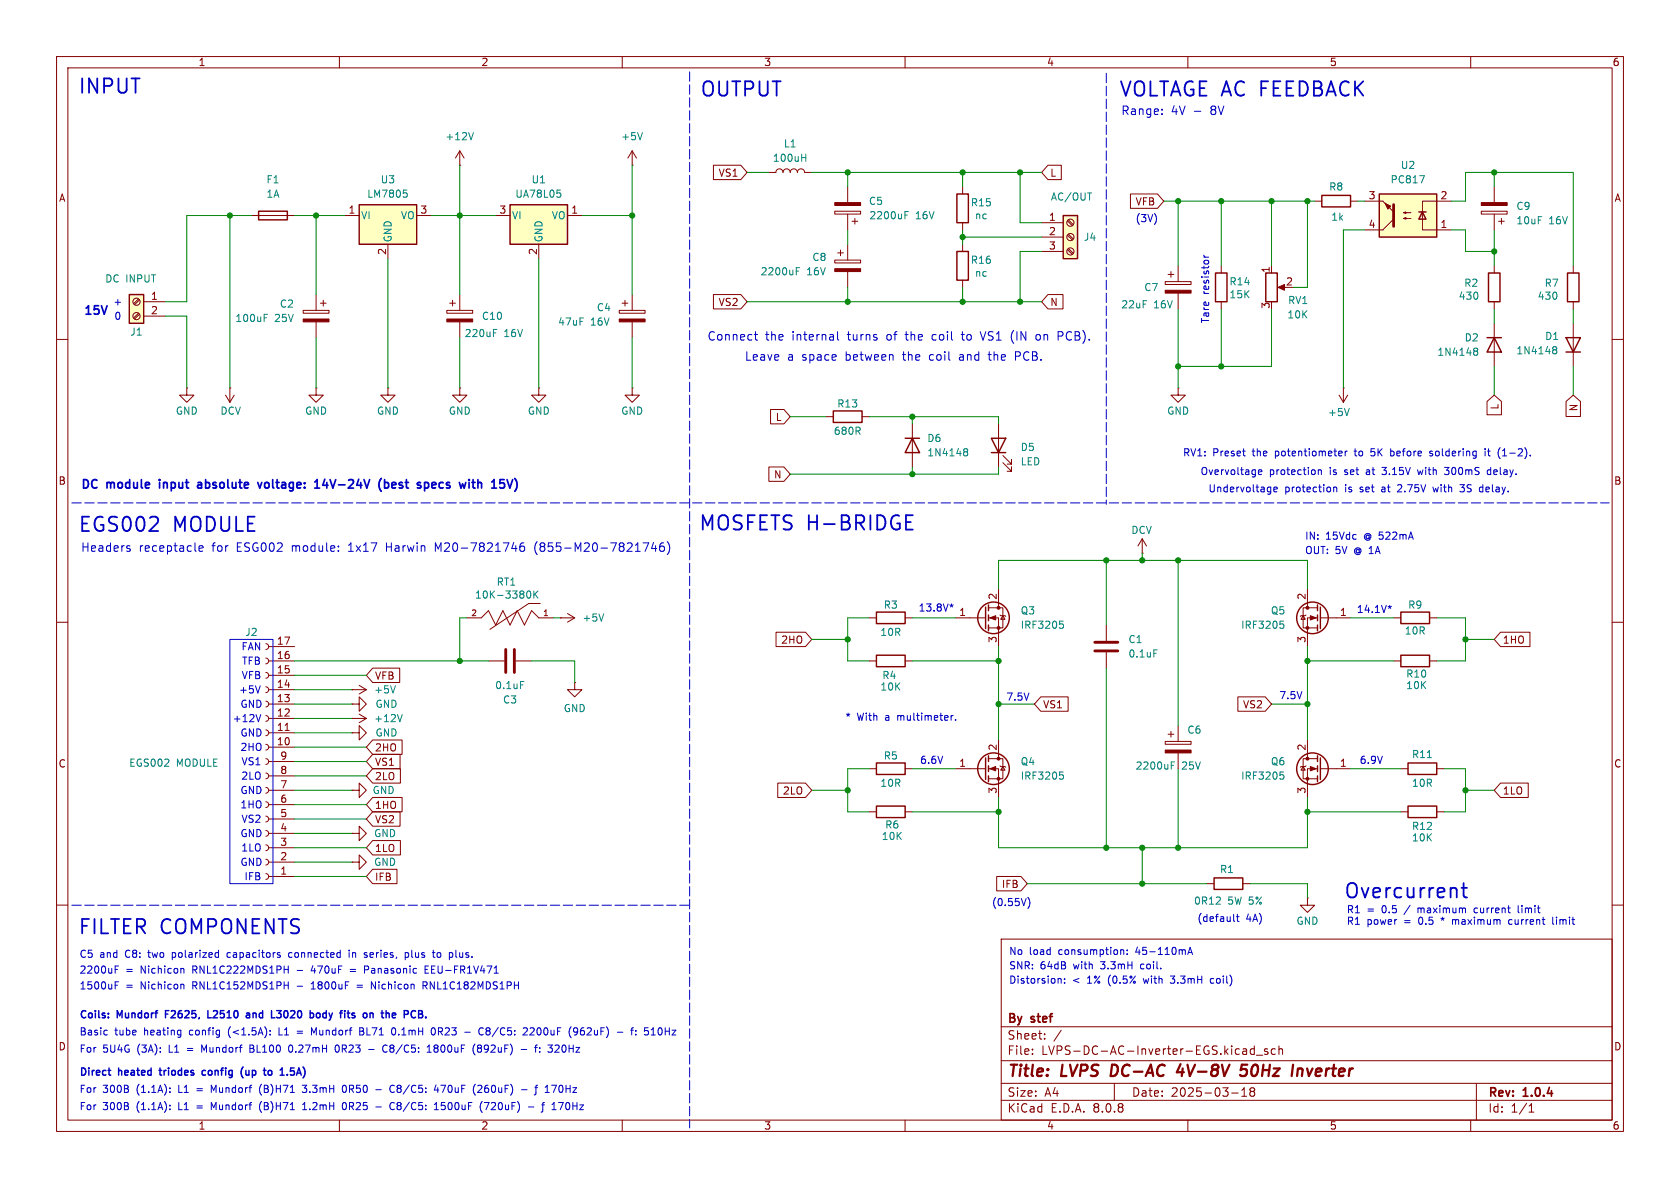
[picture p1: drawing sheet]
<svg xmlns="http://www.w3.org/2000/svg" width="297mm" height="210mm" viewBox="0 0 297 210" stroke-linecap="round" stroke-linejoin="round" font-family="sans-serif">
<g fill="none" stroke="#840000" stroke-width=".18">
<path d="M10 10h277v190h-277zM12 12h273v186h-273zM60 10v2M110 10v2M160 10v2M210 10v2M260 10v2M111.8 29.2h.1M111.8 26.7v2.5M111.8 26.7l-.8 1.2M111.8 26.7l.7 1.2M135.9 30.5h1.3a.64 .64 0 0 1 .6-.7 .64 .64 0 0 1 .6 .7 .64 .64 0 0 1 .7-.7 .64 .64 0 0 1 .6 .7 .64 .64 0 0 1 .6-.7 .64 .64 0 0 1 .7 .7 .64 .64 0 0 1 .6-.7 .64 .64 0 0 1 .6 .7h1.3"/>
<path d="M170.2 33v1.3M170.2 39.4v1.2M109.5 54.9h4.5v.5h-4.5zM110 53.6h1M110.5 53.1v1M111.8 52.1v2.8M111.8 56.9v2.8M10 60h2M285 60h2M10 110h2M285 110h2M10 160h2"/>
<path d="M177 166h108v32h-108zM285 160h2M60 198v2M110 198v2M160 198v2M177 194.5h108M177 191.5h108M177 187.5h108M177 181.5h108M182.5 186.3v.1M182.5 185.5v.1M184.7 183.6v.1"/>
<path d="M184.7 182.8v.1M187.6 182.1l-1.3 2M197 191.5v3M210 198v2M217.7 193.2h1.2M219.5 193.8h.9M219.5 192.7l.5-.4v1.5M219.9 185.4h.3l.2 .2v.8M220.4 186.3l-.5 .1M220.4 185.8h-.5M221.2 192.9l-.2 .3v.5l.2 .1 .5-.1 .1-.2-.1-.4-.2-.2M221.2 192.9l-.2-.2 .2-.4 .5 .1 .1 .2-.3 .3"/>
<path d="M221.2 192.9h.3M221.7 185.5l-.4-.1-.3 .3v.4l.2 .2h.5M221.7 184.9v1.5M222.1 186.5h1.1M224.1 185.5l-.4-.1-.2 .2 .1 .2 .5 .2v.3h-.6M225.5 185.5l-.5-.1-.3 .3v.4l.2 .2h.6M226.1 185.5l.2-.1 .4 .1v.9M226.1 184.9v1.5M260 198v2M261 191.5v6.5M270.3 196.6h.9M270.3 195.5l.4-.4v1.5"/>
</g>
<path d="M196.6 188.2l-.3 2h.5M208.7 188.1l-.6 1.4h1.2M209.1 188.9l-.2 1.3M220.5 188.2h-.9l-.3 1 .3-.2 .7 .1 .2 .3-.2 .6-.3 .2h-.5l-.3-.2M229.4 189.1a.49 .49 0 0 1 .9 .1l-.1 1M229.5 188.9l-.2 1.3" fill="none" stroke="#840000" stroke-width=".4"/>
<path d="M169.2 34.3h2v5.1h-2z" fill="none" stroke="#840000" stroke-width=".25"/>
<path d="M109.5 56.4h4.5v.5h-4.5z" fill="#840000" stroke="#840000" stroke-width=".18"/>
<path d="M113.6 23.4l-.4 1.3M141.7 27.9h.8M142.5 27.2v1.3" fill="none" stroke="#008484" stroke-width=".18"/>
<path d="M90.2 36.2h10.1v7h-10.1z" fill="#ffffc2"/>
<path d="M90.2 36.2h10.1v7h-10.1z" fill="none" stroke="#840000" stroke-width=".25"/>
<path d="M81.3 29.2h.1M81.3 26.7l-.8 1.2M81.3 26.7v2.5M81.3 26.7l.7 1.2M87.6 38.1h2.6M100.3 38.1h2.6M95.2 43.2v2.5" fill="none" stroke="#840000" stroke-width=".18"/>
<path d="M83.7 23.4l-.4 1.3M98.5 33.6h.6M98.9 34.1l.3 .2v.3l-.3 .3" fill="none" stroke="#008484" stroke-width=".18"/>
<path d="M63.5 36.2h10.2v7h-10.2z" fill="#ffffc2"/>
<path d="M45.7 37.3h5.1v1.6h-5.1zM63.5 36.2h10.2v7h-10.2z" fill="none" stroke="#840000" stroke-width=".25"/>
<g fill="none" stroke="#840000" stroke-width=".18">
<path d="M44.4 38.1h7.7M61 38.1h2.5M73.7 38.1h2.5M68.6 43.2v2.5M79 54.9h4.6v.5h-4.6zM79.5 53.6h1M80 53.1v1M81.3 52.1v2.8M81.3 56.9v2.8M68.6 68.6v1.3h1.2l-1.2 1.2-1.3-1.2h1.3M68.6 68.6h.1M81.3 68.6v1.3h1.2l-1.2 1.2-1.3-1.2h1.3"/>
<path d="M81.3 68.6h.1M47 113.8l.3 .1 .2 .4-.2 .4-.3 .1M47 116.3l.3 .2 .2 .3-.2 .4-.3 .1M47 118.9l.3 .1 .2 .4-.2 .3-.3 .2M47.5 114.3h4.6M47.5 116.8h4.6M47.5 119.4h4.6M82.5 109.2h2.6l1.3-1.2 1.2 2.5 1.3-2.5 1.3 2.5 1.2-2.5 1.3 2.5 1.3-2.5 1.2 1.2h2.6M86.4 116.8h2.8M91.2 116.8h2.8M95.5 106.7h-2l-6.9 4.6M99.1 109.2h.1"/>
<path d="M99.1 109.2h2.5M100.3 108.5l1.3 .7M101.6 109.2l-1.3 .8M195.6 110.5v2.8M195.6 115.3v2.8M47 121.4l.3 .2 .2 .3-.2 .4-.3 .1M47 124l.3 .1 .2 .4-.2 .3-.3 .2M47 126.5l.3 .1 .2 .4-.2 .4-.3 .1M47 129l.3 .2 .2 .3-.2 .4-.3 .1M47 131.6l.3 .1 .2 .4-.2 .3-.3 .2M47 134.1l.3 .2 .2 .3-.2 .4-.3 .1M47 136.7l.3 .1 .2 .4-.2 .3-.3 .2"/>
<path d="M47 139.2l.3 .1 .2 .4-.2 .4-.3 .1M47.5 121.9h4.6M47.5 127h4.6M47.5 124.5h4.6M47.5 129.5h4.6M47.5 132.1h4.6M47.5 134.6h4.6M47.5 137.2h4.6M47.5 139.7h4.6M50.4 129.1h.7M62.2 124.5h1.3v-1.3l1.3 1.3-1.3 1.2v-1.2M62.2 124.5h.1"/>
<path d="M62.2 121.9h.1M62.2 127h.1M62.2 129.5h1.3v-1.2l1.3 1.2-1.3 1.3v-1.3M62.2 129.5h.1M62.2 139.7h1.3v-1.3l1.3 1.3-1.3 1.3v-1.3M62.2 139.7h.1M62.2 121.9h2.6M62.2 127h2.6M63.5 121.2l1.3 .7M63.5 126.2l1.3 .8M64.8 121.9l-1.3 .8M64.8 127l-1.3 .8"/>
<path d="M101.6 120.7v1.2h1.3l-1.3 1.3-1.3-1.3h1.3M101.6 120.7h.1M206 131.1h4.6v.5h-4.6zM206.5 129.8h1M207 129.3v1M208.3 128.3v2.8M208.3 133.1v2.8M47 141.7l.3 .2 .2 .3-.2 .4-.3 .1M47 144.3l.3 .1 .2 .4-.2 .3-.3 .2M47 146.8l.3 .2 .2 .3-.2 .4-.3 .1M47 149.4l.3 .1 .2 .4-.2 .3-.3 .2M47 151.9l.3 .1 .2 .4-.2 .4-.3 .1"/>
<path d="M47 154.4l.3 .2 .2 .3-.2 .4-.3 .1M47.5 142.2h4.6M47.5 144.8h4.6M47.5 147.3h4.6M47.5 149.9h4.6M47.5 152.4h4.6M47.5 154.9h4.6M62.2 147.3h1.3v-1.2l1.3 1.2-1.3 1.3v-1.3M62.2 147.3h.1M62.2 152.4h1.3v-1.3l1.3 1.3-1.3 1.3v-1.3M62.2 152.4h.1"/>
</g>
<g fill="none" stroke="#008484" stroke-width=".18">
<path d="M71.3 33.6h.6M71.8 34.1l.2 .2v.3l-.2 .3M87.2 58.8h.5M87.2 58.2h.6M93.3 104.5h.1a.68 .68 0 0 1 .5 .6 .68 .68 0 0 1-.5 .6h-.1M94.4 104.5v1.2M94.6 105l.5 .7M95.1 104.5l-.7 .7M106.7 108.5l-.4 1.3M204 114.9h.6M69.9 121.2l-.4 1.3M71.1 126.3l-.4 1.3"/>
<path d="M92 120.5h.6M207.1 135.3h.4M207.1 134.7h.6"/>
</g>
<g fill="#840000" stroke="#840000" stroke-width=".18">
<path d="M79 56.4h4.6v.5h-4.6z"/>
<path d="M206 132.6h4.6v.5h-4.6z"/>
</g>
<path d="M89.4 114.8v4.1M90.9 114.8v4.1M193.5 113.5h4.1M193.5 115.1h4.1" fill="none" stroke="#840000" stroke-width=".51"/>
<path d="M22.9 52.1h2.5v5.1h-2.5z" fill="#ffffc2"/>
<path d="M22.9 52.1h2.5v5.1h-2.5zM262.9 59.7h2.5M264.2 59.7l1.2 2.5h-2.5zM276.9 59.7h2.5l-1.3 2.5zM276.9 62.2h2.5M214.6 155.2h5.1v2h-5.1z" fill="none" stroke="#840000" stroke-width=".25"/>
<g fill="none" stroke="#840000" stroke-width=".18">
<path d="M24.5 55.4l-.9 .8M24.5 52.8l-.9 .9M24.7 55.5l-.9 .9M24.7 53l-.9 .8M25.4 53.3h3.8M25.4 55.9h3.8M53.6 54.9h4.6v.5h-4.6zM55.9 52.1v2.8M55.9 56.9v2.8M56.6 53.6h1.1M57.1 53.1v1M206 49.8h4.6v.5h-4.6z"/>
<path d="M206.5 48.5h1M207 48v1M208.3 47v2.8M208.3 51.8v2.8M264.2 57.2v7.6M278.1 57.2v7.6M33 68.6v1.3h1.3l-1.3 1.2-1.3-1.2h1.3M33 68.6h.1M39.9 69.9l.7 1.2M40.6 68.6h.1M40.6 68.6v2.5M41.4 69.9l-.8 1.2"/>
<path d="M55.9 68.6v1.3h1.2l-1.2 1.2-1.3-1.2h1.3M55.9 68.6h.1M208.3 68.6v1.3h1.2l-1.2 1.2-1.3-1.2h1.3M208.3 68.6h.1M213.4 156.2h1.2M219.7 156.2h1.3"/>
<circle cx="24.1" cy="55.9" r=".63"/>
<circle cx="24.1" cy="53.3" r=".63"/>
</g>
<g fill="#840000" stroke="#840000" stroke-width=".18">
<path d="M53.6 56.4h4.6v.5h-4.6z"/>
<path d="M206 51.3h4.6v.5h-4.6z"/>
</g>
<path d="M46.7 56.2h.4M46.7 55.6h.6M260.6 62l.2 .1M260.6 61.6l.4-.1 .2 .2v.1l-.2 .3M260.8 62.1h.2M260.8 62.1h-.2M261 62.1l.2 .2v.4l-.2 .1-.4-.1M274.6 61.8h.1M274.6 61.3h.4l.2 .1v.2l-.2 .2M274.7 61.8h.3M274.7 61.8l-.1 .1M275 61.8l.2 .3v.3l-.2 .2-.4-.1" fill="none" stroke="#008484" stroke-width=".18"/>
<path d="M243.8 34.3h10.2v7.6h-10.2z" fill="#ffffc2"/>
<path d="M243.8 34.3h10.2v7.6h-10.2zM250.8 37.5h1.3M251.5 37.5l.6 1.2h-1.3zM263.1 48.3h2.1v5h-2.1zM277.1 48.3h2v5h-2z" fill="none" stroke="#840000" stroke-width=".25"/>
<g fill="none" stroke="#840000" stroke-width=".18">
<path d="M241.3 35.6h3.2M246.4 38.7l-1.9 1.9h-3.2M248.2 37.6l.3 .1v-.2l-.3 .1h1.2M248.2 38.6l.3 .1v-.2l-.3 .1h1.2M256.5 35.6h-5v5h5M261.9 37.3h4.5v.5h-4.5zM264.2 33v2.8M264.2 37.8v2.8M264.9 39.1h1M265.4 38.6v1M264.2 47v1.3M264.2 53.3v1.3"/>
<path d="M278.1 47v1.3M278.1 53.3v1.3"/>
</g>
<g fill="#840000" stroke="#840000" stroke-width=".18">
<path d="M244.5 35.6l1.9 1.9z"/>
<path d="M244.9 35.9l1 .5-.5 .6z"/>
<path d="M261.9 35.8h4.5v.5h-4.5z"/>
</g>
<path d="M246.4 36.2v3.8" fill="none" stroke="#840000" stroke-width=".51"/>
<path d="M251 31.1h.8l-.5 1.2" fill="none" stroke="#008484" stroke-width=".18"/>
<path d="M188 38.1h2.5v7.6h-2.5z" fill="#ffffc2"/>
<g fill="none" stroke="#840000" stroke-width=".25">
<path d="M188 38.1h2.5v7.6h-2.5zM233.7 34.5h5.1v2.1h-5.1zM169.2 44.5h2v5h-2zM214.9 48.3h2v5h-2zM223.8 48.3h2v5h-2zM147.3 72.6h5.1v2.1h-5.1zM160 77.5h2.6M161.3 77.5l1.3 2.5h-2.6zM175.3 77.5h2.5l-1.3 2.5zM175.3 80h2.5M154.9 115.8h5.1v2.1h-5.1zM154.9 108.2h5.1v2h-5.1z"/>
<path d="M174.2 107.3v3.8M174.8 106.9v1.1M174.8 108.7v1M174.8 110.5v1M232.9 106.9v1.1M232.9 108.7v1M232.9 110.5v1M233.4 107.3v3.8M247.6 115.8h5.1v2.1h-5.1zM247.6 108.2h5.1v2h-5.1zM154.9 134.9h5.1v2h-5.1zM174.2 134v3.8"/>
<path d="M174.8 133.6v1M174.8 135.4v1M174.8 137.2v1M232.9 133.6v1M232.9 135.4v1M232.9 137.2v1M233.4 134v3.8M248.9 134.9h5.1v2h-5.1zM154.9 142.5h5.1v2h-5.1zM248.9 142.5h5.1v2h-5.1z"/>
<circle cx="175.6" cy="109.2" r="2.79"/>
<circle cx="232" cy="109.2" r="2.79"/>
<circle cx="175.6" cy="135.9" r="2.79"/>
<circle cx="232" cy="135.9" r="2.79"/>
</g>
<g fill="none" stroke="#840000" stroke-width=".18">
<path d="M126.1 29.2h4.9l1.1 1.3-1.1 1.3h-4.9zM147.6 37.3h4.5v.5h-4.5zM149.9 33v2.8M149.9 37.8v2.8M150.6 39.1h1M151.1 38.6v1M184.1 39.4h3.9M185.3 29.2h2.3v2.6h-2.3l-1.2-1.3zM188.7 39l.9 .9M188.9 38.9l.8 .8M199.8 34.3h4.8l1.1 1.3-1.1 1.2h-4.8zM232.4 35.6h1.3"/>
<path d="M238.8 35.6h1.2M126.1 52.1h4.9l1.1 1.2-1.1 1.3h-4.9zM147.6 46h4.5v.5h-4.5zM148.1 44.7h1M148.6 44.2v1M149.9 43.2v2.8M149.9 48v2.8M170.2 43.2v1.3M170.2 49.5v1.3M184.1 41.9h3.9M184.1 44.5h3.9M185.3 52.1h2.6v2.5h-2.6l-1.2-1.3z"/>
<path d="M188.7 44.1l.9 .9M188.7 41.6l.9 .8M188.9 43.9l.8 .9M188.9 41.4l.8 .8M215.9 47v1.3M215.9 53.3v1.3M224.8 47v1.3M226.3 50.8h1M95.2 68.6v1.3h1.3l-1.3 1.2-1.2-1.2h1.2M95.2 68.6h.1M111.8 68.6v1.3h1.2l-1.2 1.2-1.3-1.2h1.3M111.8 68.6h.1"/>
<path d="M136.2 72.4h2.4l1.1 1.3-1.1 1.2h-2.4zM146 73.7h1.3M152.4 73.7h1.3M161.3 74.9v7.7M176.5 74.9v7.7M236.7 69.9l.8 1.2M237.5 68.6h.1M237.5 68.6v2.5M238.3 69.9l-.8 1.2M262.9 71l1.3-1.1 1.2 1.1v2.3h-2.5zM276.9 71l1.2-1.1 1.3 1.1v2.6h-2.5zM135.9 82.5h2.7l1.1 1.3-1.1 1.3h-2.7z"/>
<path d="M177.3 81.8l1.5 1.5v-.7v.7h-.7M177.3 80.5l1.5 1.5v-.7v.7h-.7M201.9 97.8h.1M201.9 95.3l-.7 1.2M201.9 95.3v2.5M201.9 95.3l.8 1.2M65.9 118.1h4.8v2.6h-4.8l-1.1-1.3zM137.2 111.8h5.2l1.1 1.2-1.1 1.3h-5.2zM153.7 116.8h1.2M153.7 109.2h1.2M160 116.8h1.3M160 109.2h1.3"/>
<path d="M168.9 109.2h5.3M174.8 109.2h1.7v5.1M174.8 107.4h2.5v3.6h-2.5M176.5 104.1v3.3M176.8 108.7l.1 .1h.8l.1 .2M177.3 108.8l.4 .7h-.8zM230.4 108.8l.4 .7h-.8zM230.9 108.7l-.1 .1h-.8l-.1 .2M231.1 104.1v3.3M232.9 109.2h-1.8v5.1M232.9 107.4h-2.5v3.6h2.5M233.4 109.2h5.4"/>
<path d="M246.4 116.8h1.2M246.4 109.2h1.2M252.7 116.8h1.3M252.7 109.2h1.3M265.3 111.8h5.2v2.5h-5.2l-1.1-1.3zM65.9 133.3h4.8v2.6h-4.8l-1.1-1.3zM65.9 130.8h5.2v2.6h-5.2l-1.1-1.3zM65.9 135.9h4.9v2.5h-4.9l-1.1-1.2zM137.5 138.4h4.9l1.1 1.3-1.1 1.3h-4.9zM153.7 135.9h1.2M160 135.9h1.3M168.9 135.9h5.3"/>
<path d="M174.8 135.9h1.7v5.1M174.8 134.1h2.5v3.6h-2.5M176.5 130.8v3.3M176.8 135.4l.1 .1h.8l.1 .1M177.3 135.5l.4 .6h-.8zM184 123.2h4.8v2.5h-4.8l-1.1-1.2zM218.8 123.2h4.9l1.1 1.3-1.1 1.2h-4.9zM230.4 135.5l.4 .6h-.8zM230.9 135.4l-.1 .1h-.8l-.1 .1M231.1 130.8v3.3M232.9 135.9h-1.8v5.1M232.9 134.1h-2.5v3.6h2.5"/>
<path d="M233.4 135.9h5.4M247.6 135.9h1.3M254 135.9h1.3M265.3 138.4h4.9v2.6h-4.9l-1.1-1.3zM65.9 141h5.2v2.5h-5.2l-1.1-1.3zM65.9 143.5h4.8v2.6h-4.8l-1.1-1.3zM65.9 148.6h4.9v2.5h-4.9l-1.1-1.2zM65.9 153.7h4.3v2.5h-4.3l-1.1-1.3zM153.7 143.5h1.2M160 143.5h1.3M176.2 154.9h4.3l1.1 1.3-1.1 1.3h-4.3zM231.1 158.8v1.2h1.3l-1.3 1.3-1.2-1.3h1.2"/>
<path d="M231.1 158.8h.1M247.6 143.5h1.3M254 143.5h1.3"/>
<circle cx="189.2" cy="39.4" r=".63"/>
<circle cx="189.2" cy="44.4" r=".63"/>
<circle cx="189.2" cy="41.9" r=".63"/>
</g>
<g fill="none" stroke="#008484" stroke-width=".18">
<path d="M160 38h.4M160 37.4h.6M192.3 34.1h.7M140.8 47.9h.4M140.8 47.3h.6M170.5 79.8l.1 .1M170.5 79.4l.3-.1 .2 .1 .1 .2-.3 .3M170.6 79.9h.2M170.6 79.9h-.1M170.8 79.9l.3 .2-.1 .4-.2 .1-.3-.1M238.5 72.2l-.4 1.3M187.3 109.8h.7"/>
<path d="M187.5 110.3h.3l.2 .2-.1 .5-.4 .1M226.3 109.8h.6M226.4 110.3h.3l.3 .2-.1 .4-.5 .2M187.3 136.5h.7M187.5 137h.3l.2 .2v.4l-.5 .1M226.3 136.5h.6M226.4 137h.3l.3 .2-.1 .4-.5 .1M252.3 133.9h.8"/>
</g>
<g fill="#840000" stroke="#840000" stroke-width=".18">
<path d="M225.9 50.8l1.2-.5v1z"/>
<path d="M231.6 108.8l1.1 .4-1.1 .4z"/>
<path d="M231.6 135.5l1.1 .4-1.1 .4z"/>
<path d="M175 135.9l1-.4v.8z"/>
<path d="M175 109.2l1-.4v.8z"/>
<path d="M147.6 35.8h4.5v.5h-4.5z"/>
<path d="M147.6 47.5h4.5v.5h-4.5z"/>
<circle cx="231.1" cy="111" r=".25"/>
<circle cx="231.1" cy="107.4" r=".25"/>
<circle cx="231.1" cy="137.7" r=".25"/>
<circle cx="231.1" cy="134.1" r=".25"/>
<circle cx="176.5" cy="137.7" r=".25"/>
<circle cx="176.5" cy="134.1" r=".25"/>
<circle cx="176.5" cy="111" r=".25"/>
<circle cx="176.5" cy="107.4" r=".25"/>
</g>
<g fill="none" stroke="#0000c2" stroke-width=".18">
<path d="M205.4 19.3v.2M205.4 20.1v.1M133.4 59.1h.5M133.6 58.6v1.3l.3 .2M148.1 58.6v1.3l.2 .2M169.9 59.1h.6M173.3 58.6l.5 1.5M179.2 58.4a1.72 1.72 0 0 0 0 2.3M183.8 59.2l-.4-.1-.3 .3v.4l.2 .3h.5M187.1 58.6h.5l.3 .2M187.9 59.3l-.3 .1h-.5M212.8 45.5h.9"/>
<path d="M212.8 45.1l.3 .4M174.7 62.7h.5M179.5 63h.6M180.1 62.2h-.6v1.5M219.7 79.7h.5M237.1 79.7l.2 .3-.6 .2M237.8 79.7v.9M238.2 79.7l-.4 .3M239.4 79.7h.5M243 79.3h-.6l-.1 .6 .5-.1M245.9 79.8h.4M253.2 79.8l-.3-.1-.2 .2 .1 .2 .4 .1v.3h-.5"/>
<path d="M262.5 79.3v.1M262.5 79.7v.9M263 79.7h.5M263.2 79.3v1.1l.3 .2M266 79.3l-.4 .4M22.6 97h.4v.2l-.2 .3h-.3M22.6 96.5h.4M35.2 97l.7-.2-.1-.3h-.4l-.2 .2 .1 .7h.5M59.8 97.3v.2M59.8 96.5v.2M77.5 97l-.5-1v1.5M90.5 97h.9"/>
<path d="M91.2 96.5v1M92.6 96a.59 .59 0 0 0-.7 .6v.6l.1 .2 .5 .1 .2-.2 .1-.5-.2-.2-.4-.1-.3 .3M94.8 96l-.3 .7 .3 1M113.7 96h1l-.7 1.5M115.5 95.9l-.3 1.1h.9M115.9 96.5v1M117.3 96a.59 .59 0 0 0-.7 .6v.6l.2 .2 .4 .1 .2-.2 .1-.5-.2-.2-.4-.1-.3 .3M118 95.7a1.72 1.72 0 0 1 0 2.3M220 80.6h.2M222.5 83.5l.6-.1-.1-.3-.3-.1-.2 .2v.6h.5M224.5 86.1l.2 .1M224.7 86.1l-.1 1.2"/>
<path d="M224.7 86.9h-.2M225.2 86.5l.6-.1-.1-.2-.3-.1-.2 .2 .1 .6h.4M233.1 83.2l.1-.2 .3 .1 .1 .8M233.1 83v.9M235.8 86.2l.2-.1 .3 .1v.7M235.8 86.1v.8M237.2 80.5l-.1 .1M242.3 80.5l.5 .1M244.3 82.6h.8M244.3 83.8l.2 .1M245.9 80.5h.4M247.3 85.7l-.2 .1"/>
<path d="M247.8 86.2l-.8 .7h.8M250.6 83l.2 .9 .3-.6M253.3 86.1l.3 .8 .2-.6M255.4 83.8l.2 .1 .4-.1M255.4 82.6h.8l-.5 .5 .3 .1M258.1 86.8l.2 .1h.5M258.1 85.7h.8l-.4 .5h.3M261.8 86.1l.3 .1M262.1 86.9h-.3M262.1 85.7v1.2M263.5 83.1l-.3-.1-.3 .3 .2 .5h.4M263.5 82.6v1.3"/>
<path d="M265.6 80.6h.8M40.6 113h7.7v43.2h-7.7zM167.9 106.9l.3 .2M168.2 106.8v.3M168.2 107.1l-.2 .2M168.2 107.1l.2 .2M168.5 106.9l-.3 .2M245.4 107.2l.3 .1M245.7 107v.3M245.7 107.3l-.2 .3M245.7 107.3l.2 .3M246 107.2l-.3 .1"/>
<path d="M46 121.2l-.4 1.3M46.1 126.3l-.4 1.3M168.5 126.5l-.4 .2M168.9 127.2v.1M181.7 158.6a1.46 1.46 0 0 1 0 2M20.4 171.4h.4M20.4 170.8h.6M20.4 174.2h.4M20.4 173.6h.6M32.2 171.2l.3 .2v.6M32.2 174l.3 .2v.6M38.5 168.4l.1 .1"/>
<path d="M38.6 168v1.2M38.6 169.2h-.1M40.4 168.4l-.3 .2v.4l.3 .2M49.4 168.8l.2 .2-.2 .2M49.4 168.4l.1 .1M50.2 171.4h.8M50.2 174.2h.8M51 170.8v1.2M51 173.6v1.2M51.5 168.4l-.4 .1-.1 .1 .1 .5 .4 .1M55 174.8h.7M55.3 173.7l-.3 .2"/>
<path d="M55.3 170.7l-.3 .9h.8M61.7 168v.1M61.7 168.4v.8M61.9 171.4h1M61.9 171.7h1M63.1 174.2h1M63.1 174.5h1M64.6 168.8l.3 .1v.2l-.2 .1h-.2M64.6 168.4l.3 .1M65.1 170.8h-.7v1.2M65.1 171.4h-.7M65.7 174.8v-1.2l.7 1.2"/>
<path d="M71.6 168.5l.4-.1 .2 .2-.1 .6h-.5M71.6 168.4v1.3M74.8 174.2h.6l.1-.2v-.3l-.7-.1v1.2M75.1 174.2l.4 .6M75.2 171.4h.4M75.8 170.8h-.6v1.2h.6M76.4 168.4h.5M76.8 169.2h.1M77.7 168.4l-.3 .1-.1 .1v.5l.4 .1M80.6 168v1.1l.2 .1M187.1 173h.4l.1 .8M188.2 173.7v.1"/>
<path d="M188.2 173v.1M198.2 167.9h.4l.1 .8M199.3 168.6v.1M199.3 167.9v.2M206.9 172.5h.8M206.9 173.7l.2 .1M210 168.7l.4-1.2 .4 1.2M210.1 168.4h.6M214.5 173h-.4l-.1 .2v.5l.5 .1M218.1 161.6v1.1l.2 .2M218.6 162h.5M218.8 161.6v1.1l.3 .2"/>
<path d="M256.8 162.6v.8M257 162.6l-.2 .1M260.8 160.5l-.2 .3v.3l.2 .3M267.2 162.6h-.4l-.1 .2 .1 .5 .4 .1M268.4 160.1v1.1l.2 .2M274.5 162.1v1.1l.2 .2M18.8 182.1l.2 .1M19 182.9l-.2 .1M30 193v.1M30 192.3v.2M30 195.4v.1M30 196v.2"/>
<path d="M31.8 182.1l.2 .1M32 182.1v1l-.2 .2M32 182.9l-.2 .1M36.1 185.6l-.4-.9v1.3M37.8 192.8l-.4-1v1.3M37.8 195.8l-.4-.9v1.3M44.2 185.3h.4M44.6 184.7h-.4v1.3h.5M46.2 194.7a1.46 1.46 0 0 0 0 1.9M46.2 191.7a1.46 1.46 0 0 0 0 1.9M47.8 182.8v.2M47.8 182.2v.1"/>
<path d="M49.3 181.7v1.3h.6M51.6 184.8l-.2-.1a.68 .68 0 0 0-.4 .7 .68 .68 0 0 0 .4 .6l.2-.1M52.5 182.3h1M52.5 182.7h1M53.4 191.8h.8l-.4 .5 .3 .1M53.4 193l.2 .1h.5M53.5 196.2h.7M53.5 195.3l.4-.4v1.3M55.9 181.7l-.4 .9-.4-.9v1.3M59.4 184.9l.1-.2a.68 .68 0 0 1 .5 .7 .68 .68 0 0 1-.5 .6l-.1-.1-.2-.4zM60.7 191.9l.1-.1a.68 .68 0 0 1 .5 .7 .68 .68 0 0 1-.5 .6 .84 .84 0 0 1-.1-1.2zM60.7 195l.1-.1a.68 .68 0 0 1 .5 .6 .68 .68 0 0 1-.5 .7 .84 .84 0 0 1-.1-1.2z"/>
<path d="M63.6 181.7h.4l.3 .2-.3 .4 .3 .1v.3l-.2 .3h-.5zM63.6 182.3h.4M65.2 185.5h.9M66.4 192.6h1M66.4 195.7h1M68.4 184.9a.6 .6 0 0 0-.8 .4 .6 .6 0 0 0 .6 .7l.2-.1M69.3 181.8l.2-.1a.68 .68 0 0 1 .5 .6 .68 .68 0 0 1-.5 .7l-.2-.2-.1-.3zM69.7 192a.6 .6 0 0 0-.8 .4 .6 .6 0 0 0 .6 .7l.2-.1M69.7 195a.6 .6 0 0 0-.8 .4 .6 .6 0 0 0 .6 .8l.2-.2M75.5 186h.7M75.5 185.1l.4-.4v1.3M76.4 181.8l.1-.1a.68 .68 0 0 1 .5 .6 .68 .68 0 0 1-.5 .7l-.1-.2"/>
<path d="M76.8 196.2h.7M76.8 195.3l.3-.4v1.3M77 185.3l-.2 .1-.1 .4 .1 .1 .4 .1M77 185.3h.2M77.1 191.8l-.3 .9h.8M77.2 184.7l-.4 .1-.1 .2 .3 .3M77.4 192.3v.8M77.9 191.8h.9M78 196l.5 .2M78.7 194.9h-.6l-.1 .6 .5-.1M82.2 182.5h.9M83.9 186.4l.1 .1"/>
<path d="M84 184.6h-.1M84.5 192l.4-.2 .3 .4-.8 .9h.8M84.6 185.3l-.2 .2 .1 .4 .1 .1 .4-.1 .1-.1v-.3l-.2-.2M84.6 185.3l-.2-.3 .2-.3h.3l.2 .3-.2 .3M84.6 185.3h.3M85.2 196.6h.1M85.3 194.7l-.1 .1M85.4 182.8l-.3 .2M85.4 181.8l-.2-.1h-.3l-.3 .5M85.6 194.9h.9l-.6 1.3M86.2 182.2l-.2 .2-.1 .3 .1 .2 .4 .1M86.2 182.2h.2"/>
<path d="M86.4 181.7h-.2l-.3 .2 .3 .3M92.1 185.5h1M92.2 192.6h1M92.7 181.7h.4l.1 .3-.8 1h.8M93.4 195.7h1M94.3 181.7h-.4l-.2 .1M94.4 182.2l-.7 .8h.7M95 184.7l-.3 .2v1.1M95 191.8l-.3 .2v1.1M96.3 194.9l-.3 .2v1.1M96.4 193.1h.7M96.4 192.2l.3-.4v1.3"/>
<path d="M97.5 191.8h.9l-.6 1.3M97.6 196.2h.7M97.6 195.3l.3-.4v1.3M98.3 184.7l.4 .1 .2 .3-.8 .9h.8M98.7 194.9h.9l-.6 1.3M102.1 182.2l-.2 .3-.4-.1-.1-.2 .1-.5h.4l.2 .1a.84 .84 0 0 1-.3 1.2h-.3M109.1 182.5h1M112 181.7l-.3 .2v1.1M113.9 182.8l.1 .1M114 181.7v.5M116.5 181.7l-.2 .5 .2 .7"/>
</g>
<g fill="none" stroke="#0000c2" stroke-width=".25">
<path d="M29.3 179.3h.4M29.9 178.7h-.6v1.2M36.8 178.7v1.2h.6M43.6 179.1h.5v.8M44.1 179.4h-.4l-.2 .2 .2 .3h.4M48.9 178.7h.8l-.4 .4 .3 .2M48.9 179.8l.2 .1 .5-.1M56 179.2l.2-.1 .3 .1 .1 .5-.1 .2h-.3l-.2-.1zM62.2 179.3l.6 .4M62.7 179.1h-.3l-.2 .2M62.8 179.7l-.2 .2h-.4M75.3 179.8v.1"/>
<path d="M19.1 189.2h.5M19.5 190.1h.1M28.1 189.2h.5M36.3 189.3l-.3-.1-.3 .3 .1 .5h.5M42.6 189.7l.4 .8M43 188.6l-.4 .9M43.5 189.2v.7l.1 .2M47.5 189.3l.3-.1 .3 .3-.2 .5-.3 .1-.1-.2M51.3 189.9l.5 .2M52 188.8h-.6l-.1 .6 .5-.1"/>
</g>
<path d="M160.2 92.3h.8M160.2 93.6h1.2M160.2 91.1h1.2M257.2 156.9l.3 .4v1.3M258.4 156.9h.9M258.7 156.1v2.2l.2 .2 .4 .1" fill="none" stroke="#0000c2" stroke-width=".32"/>
<g fill="none" stroke="#0000c2" stroke-width=".3">
<path d="M28.2 84.8v.1M28.2 85.3v1M35 85.4l.4-.1 .2 .2M35.6 85.6l-.5 .1a.29 .29 0 0 0-.2 .3 .29 .29 0 0 0 .2 .3l.5-.1M45.6 85.3l.3 1 .4-1M46.8 85.4v.7M55.6 86.3h.9M57.4 84.7l-.3 1.1h.9M67.4 84.6a1.72 1.72 0 0 0 0 2.3M68 85.4l.4-.1 .3 .3v.4l-.1 .2h-.6M68 84.8v1.5M69.5 85.3l-.2 .2v.6l.2 .2"/>
<path d="M70 85.6l-.7 .2M75.7 85.4v.7M76.8 85.3h-.2l-.3 .2 .1 .7 .4 .1M77.1 85.6l-.8 .2M82.9 84.8v.1M83.6 84.8v1.3M84.5 84.8v1.5M84.9 85.3l-.4 .1M90.6 84.8l-.5 1.5M91 84.6a1.72 1.72 0 0 1 0 2.3"/>
</g>
<path d="M121.9 12.7v186.7M195.6 13v76.2M12.7 88.9h119.4M132.1 88.9h152.4M12.7 160h109.2" fill="none" stroke="#0000c2" stroke-width=".18" stroke-dasharray="1.7 .6"/>
<g fill="none" stroke="#008400" stroke-width=".18">
<path d="M40.6 38.1v30.5M44.4 38.1h-11.4v15.2h-3.8M52.1 38.1h8.9M55.9 38.1v14M76.2 38.1h11.4M81.3 29.2v22.9M102.9 38.1h8.9M111.8 29.2v22.9M132.1 30.5h3.8M143.5 30.5h40.6M149.9 30.5v2.5M170.2 30.5v2.5"/>
<path d="M180.3 30.5v8.9h3.8M205.7 35.6h26.7M208.3 35.6v11.4M215.9 35.6v11.4M224.8 35.6v11.4M231.1 35.6v15.2h-2.5M240 35.6h1.3M256.5 35.6h2.6v-5.1h19v16.5M264.2 30.5v2.5M29.2 55.9h3.8v12.7M55.9 59.7v8.9M68.6 45.7v22.9"/>
<path d="M81.3 59.7v8.9M95.2 45.7v22.9M111.8 59.7v8.9M132.1 53.3h52M149.9 40.6v2.6M149.9 50.8v2.5M170.2 41.9h13.9M170.2 40.6v2.6M170.2 50.8v2.5M184.1 44.5h-3.8v8.8M208.3 54.6v14M215.9 54.6v10.2"/>
<path d="M224.8 54.6v10.2h-16.5M241.3 40.6h-3.8v28M256.5 40.6h2.6v3.9h5.1M264.2 40.6v6.4M264.2 54.6v2.6M278.1 54.6v2.6M139.7 73.7h6.3M153.7 73.7h22.8v1.2M161.3 73.7v1.2M264.2 64.8v5.1M278.1 64.8v5.1M161.3 82.6v1.2"/>
<path d="M176.5 82.6v1.2h-36.8M195.6 99.1v11.4M201.9 97.8v1.3M208.3 99.1v29.2M52.1 116.8h34.3M52.1 119.4h12.7M82.5 109.2h-1.2v7.6M94 116.8h7.6v3.9M97.8 109.2h1.3M143.5 113h6.4M153.7 109.2h-3.8v7.6h3.8M161.3 109.2h7.6"/>
<path d="M161.3 116.8h15.2M176.5 104.1v-5h54.6v5M176.5 114.3v16.5M195.6 118.1v31.8M231.1 114.3v16.5M231.1 116.8h15.3M238.8 109.2h7.6M254 109.2h5.1v7.6h-5.1M259.1 113h5.1M52.1 139.7h10.1M52.1 124.5h10.1M52.1 127h10.1"/>
<path d="M52.1 132.1h12.7M52.1 121.9h10.1M52.1 129.5h10.1M52.1 134.6h12.7M52.1 137.2h12.7M143.5 139.7h6.4M153.7 135.9h-3.8v7.6h3.8M161.3 135.9h7.6M176.5 124.5h6.4M208.3 135.9v14M224.8 124.5h6.3M238.8 135.9h8.8"/>
<path d="M255.3 135.9h3.8v7.6h-3.8M259.1 139.7h5.1M52.1 149.9h12.7M52.1 144.8h12.7M52.1 142.2h12.7M52.1 152.4h10.1M52.1 147.3h10.1M52.1 154.9h12.7M161.3 143.5h15.2M176.5 141v8.9h54.6v-8.9M181.6 156.2h31.8M201.9 149.9v6.3"/>
<path d="M221 156.2h10.1v2.6M231.1 143.5h16.5"/>
</g>
<g fill="#008400" stroke="#008400" stroke-width=".18">
<circle cx="195.6" cy="149.9" r=".46"/>
<circle cx="176.5" cy="143.5" r=".46"/>
<circle cx="201.9" cy="149.9" r=".46"/>
<circle cx="208.3" cy="99.1" r=".46"/>
<circle cx="201.9" cy="99.1" r=".46"/>
<circle cx="201.9" cy="156.2" r=".46"/>
<circle cx="208.3" cy="149.9" r=".46"/>
<circle cx="176.5" cy="116.8" r=".46"/>
<circle cx="264.2" cy="44.5" r=".46"/>
<circle cx="259.1" cy="113" r=".46"/>
<circle cx="264.2" cy="30.5" r=".46"/>
<circle cx="224.8" cy="35.6" r=".46"/>
<circle cx="231.1" cy="35.6" r=".46"/>
<circle cx="231.1" cy="124.5" r=".46"/>
<circle cx="231.1" cy="143.5" r=".46"/>
<circle cx="231.1" cy="116.8" r=".46"/>
<circle cx="259.1" cy="139.7" r=".46"/>
<circle cx="215.9" cy="35.6" r=".46"/>
<circle cx="208.3" cy="35.6" r=".46"/>
<circle cx="195.6" cy="99.1" r=".46"/>
<circle cx="208.3" cy="64.8" r=".46"/>
<circle cx="215.9" cy="64.8" r=".46"/>
<circle cx="40.6" cy="38.1" r=".46"/>
<circle cx="55.9" cy="38.1" r=".46"/>
<circle cx="161.3" cy="83.8" r=".46"/>
<circle cx="149.9" cy="53.3" r=".46"/>
<circle cx="170.2" cy="53.3" r=".46"/>
<circle cx="170.2" cy="41.9" r=".46"/>
<circle cx="180.3" cy="53.3" r=".46"/>
<circle cx="180.3" cy="30.5" r=".46"/>
<circle cx="170.2" cy="30.5" r=".46"/>
<circle cx="176.5" cy="124.5" r=".46"/>
<circle cx="149.9" cy="113" r=".46"/>
<circle cx="149.9" cy="139.7" r=".46"/>
<circle cx="149.9" cy="30.5" r=".46"/>
<circle cx="111.8" cy="38.1" r=".46"/>
<circle cx="161.3" cy="73.7" r=".46"/>
<circle cx="81.3" cy="116.8" r=".46"/>
<circle cx="81.3" cy="38.1" r=".46"/>
</g>
<g font-size="3.5" fill="#0000c2">
<text x="13.7" y="17">INPUT</text>
<text x="123.6" y="17.5">OUTPUT</text>
<text x="197.7" y="17.5">VOLTAGE AC FEEDBACK</text>
<text x="13.7" y="94.5">EGS002</text>
<text x="30.6" y="94.5">MODULE</text>
<text x="123.4" y="94.2">MOSFETS H-BRIDGE</text>
<text x="237.5" y="159.2">Overcurrent</text>
<text x="13.7" y="165.6">FILTER COMPONENTS</text>
</g>
<g font-size="2.8" fill="#840000">
<text x="178" y="190.9">Title:</text>
<text x="187.7" y="190.9">LVPS</text>
<text x="197.2" y="190.9">DC-AC</text>
<text x="209.7" y="190.9">4V-8V</text>
<text x="221.8" y="190.9">50Hz</text>
<text x="231.6" y="190.9">Inverter</text>
</g>
<g font-size="2.1" fill="#0000c2">
<text x="198.1" y="20.5">Range:</text>
<text x="207" y="20.5">4V -</text>
<text x="214.2" y="20.5">8V</text>
<text x="14.7" y="56.1">15V</text>
<text x="125" y="60.4">Connect</text>
<text x="131.6" y="64">Leave</text>
<text x="135.3" y="60.4">the</text>
<text x="139.2" y="64">a</text>
<text x="140.1" y="60.4">internal</text>
<text x="141.8" y="64">space</text>
<text x="149.6" y="64">between</text>
<text x="150" y="60.4">turns</text>
<text x="157" y="60.4">of</text>
<text x="159.9" y="64">the</text>
<text x="160.5" y="60.4">the</text>
<text x="164.7" y="64">coil</text>
<text x="165.3" y="60.4">coil</text>
<text x="170.2" y="64">and</text>
<text x="170.8" y="60.4">to</text>
<text x="174.3" y="60.4">VS1</text>
<text x="175.5" y="64">the</text>
<text x="179.7" y="60.4">(IN</text>
<text x="180.3" y="64">PCB.</text>
<text x="184.3" y="60.4">on</text>
<text x="188.3" y="60.4">PCB).</text>
<text x="14.2" y="86.8">DC</text>
<text x="19" y="86.8">module</text>
<text x="28.9" y="86.8">input</text>
<text x="36.2" y="86.8">absolute</text>
<text x="47.6" y="86.8">voltage:</text>
<text x="58.2" y="86.8">14V-24V</text>
<text x="70" y="86.8">(best</text>
<text x="77.5" y="86.8">specs</text>
<text x="85.6" y="86.8">with</text>
<text x="14.2" y="97.8">Headers</text>
<text x="24.5" y="97.8">receptacle</text>
<text x="37.5" y="97.8">for</text>
<text x="42" y="97.8">ESG002</text>
<text x="51.9" y="97.8">module:</text>
<text x="62" y="97.8">1x17</text>
<text x="68.8" y="97.8">Harwin</text>
<text x="77.6" y="97.8">M20-7821746</text>
<text x="95.3" y="97.8">(855-M20-7821746)</text>
</g>
<g font-size="2.1" fill="#840000">
<text x="178" y="184">Sheet:</text>
<text x="178" y="181.2">By</text>
<text x="182.4" y="181.2">stef</text>
<text x="178" y="186.7">File:</text>
<text x="184.1" y="186.7">LVPS-DC-AC-Inverter-EGS.kicad_sch</text>
<text x="178" y="196.9">KiCad</text>
<text x="178" y="194.1">Size:</text>
<text x="184.7" y="194.1">A4</text>
<text x="185.7" y="196.9">E.D.A.</text>
<text x="193.3" y="196.9">8.0.8</text>
<text x="200" y="194.1">Date:</text>
<text x="207" y="194.1">2025-03-18</text>
<text x="263" y="194.3">Rev:</text>
<text x="263" y="196.9">Id:</text>
<text x="267.1" y="196.9">1/1</text>
<text x="269.4" y="194.3">1.0.4</text>
</g>
<g font-size="1.8" fill="#840000">
<text x="35" y="11.9">1</text>
<text x="85" y="11.9">2</text>
<text x="135" y="11.9">3</text>
<text x="185" y="11.9">4</text>
<text x="235" y="11.9">5</text>
<text x="285" y="11.9">6</text>
<text x="10.3" y="35.9">A</text>
<text x="126.9" y="31.4">VS1</text>
<text x="185.6" y="31.4">L</text>
<text x="241.9" y="35.3">3</text>
<text x="254.6" y="35.3">2</text>
<text x="285.3" y="35.9">A</text>
<text x="61.5" y="37.8">1</text>
<text x="74.2" y="37.8">3</text>
<text x="88.2" y="37.8">3</text>
<text x="100.9" y="37.8">1</text>
<text x="185.3" y="39.1">1</text>
<text x="185.3" y="41.7">2</text>
<text x="200.7" y="36.5">VFB</text>
<text x="241.9" y="40.4">4</text>
<text x="254.6" y="40.4">1</text>
<text x="68.3" y="45.2" transform="rotate(-90 68.3 45.2)">2</text>
<text x="95" y="45.2" transform="rotate(-90 95 45.2)">2</text>
<text x="185.3" y="44.2">3</text>
<text x="26.6" y="53.1">1</text>
<text x="224.5" y="48.3" transform="rotate(-90 224.5 48.3)">1</text>
<text x="227.3" y="50.5">2</text>
<text x="26.6" y="55.6">2</text>
<text x="126.9" y="54.3">VS2</text>
<text x="185.6" y="54.3">N</text>
<text x="224.5" y="54.7" transform="rotate(-90 224.5 54.7)">3</text>
<text x="137" y="74.6">L</text>
<text x="265.1" y="72.5" transform="rotate(-90 265.1 72.5)">L</text>
<text x="279.1" y="72.8" transform="rotate(-90 279.1 72.8)">N</text>
<text x="10.3" y="85.9">B</text>
<text x="136.7" y="84.8">N</text>
<text x="285.3" y="85.9">B</text>
<text x="176.3" y="106.1" transform="rotate(-90 176.3 106.1)">2</text>
<text x="230.9" y="106.1" transform="rotate(-90 230.9 106.1)">2</text>
<text x="138" y="114">2HO</text>
<text x="169.5" y="109">1</text>
<text x="176.3" y="113.7" transform="rotate(-90 176.3 113.7)">3</text>
<text x="230.9" y="113.7" transform="rotate(-90 230.9 113.7)">3</text>
<text x="236.8" y="109">1</text>
<text x="265.6" y="114">1HO</text>
<text x="48.9" y="119.1">15</text>
<text x="48.9" y="116.6">16</text>
<text x="48.9" y="114">17</text>
<text x="48.9" y="124.2">13</text>
<text x="48.9" y="121.7">14</text>
<text x="66.2" y="120.3">VFB</text>
<text x="184.3" y="125.4">VS1</text>
<text x="219.7" y="125.4">VS2</text>
<text x="48.9" y="131.8">10</text>
<text x="48.9" y="129.3">11</text>
<text x="48.9" y="126.7">12</text>
<text x="10.3" y="135.9">C</text>
<text x="49.5" y="136.9">8</text>
<text x="49.5" y="134.4">9</text>
<text x="66.2" y="135.6">VS1</text>
<text x="66.2" y="133">2HO</text>
<text x="169.5" y="135.6">1</text>
<text x="176.3" y="132.8" transform="rotate(-90 176.3 132.8)">2</text>
<text x="230.9" y="132.8" transform="rotate(-90 230.9 132.8)">2</text>
<text x="236.8" y="135.6">1</text>
<text x="285.3" y="135.9">C</text>
<text x="49.5" y="142">6</text>
<text x="49.5" y="139.4">7</text>
<text x="66.2" y="143.2">1HO</text>
<text x="66.2" y="138.1">2LO</text>
<text x="138.3" y="140.7">2LO</text>
<text x="176.3" y="140.4" transform="rotate(-90 176.3 140.4)">3</text>
<text x="230.9" y="140.4" transform="rotate(-90 230.9 140.4)">3</text>
<text x="265.6" y="140.7">1LO</text>
<text x="49.5" y="149.6">3</text>
<text x="49.5" y="147.1">4</text>
<text x="49.5" y="144.5">5</text>
<text x="66.2" y="145.7">VS2</text>
<text x="49.5" y="154.7">1</text>
<text x="49.5" y="152.1">2</text>
<text x="66.2" y="150.8">1LO</text>
<text x="66.2" y="155.9">IFB</text>
<text x="177" y="157.2">IFB</text>
<text x="10.3" y="185.9">D</text>
<text x="285.3" y="185.9">D</text>
<text x="35" y="199.9">1</text>
<text x="85" y="199.9">2</text>
<text x="135" y="199.9">3</text>
<text x="185" y="199.9">4</text>
<text x="235" y="199.9">5</text>
<text x="285" y="199.9">6</text>
</g>
<g font-size="1.8" fill="#008484">
<text x="78.6" y="25">+12V</text>
<text x="109.7" y="25">+5V</text>
<text x="136.5" y="28.8">100uH</text>
<text x="138.5" y="26.3">L1</text>
<text x="47" y="32.6">F1</text>
<text x="47" y="35.2">1A</text>
<text x="64.8" y="35.2">LM7805</text>
<text x="67.2" y="32.6">U3</text>
<text x="91" y="35.2">UA78L05</text>
<text x="93.9" y="32.6">U1</text>
<text x="185.7" y="35.7">AC/OUT</text>
<text x="234.9" y="33.9">R8</text>
<text x="245.7" y="32.6">PC817</text>
<text x="247.5" y="30.1">U2</text>
<text x="63.8" y="39">VI</text>
<text x="70.8" y="39">VO</text>
<text x="90.4" y="39">VI</text>
<text x="97.5" y="39">VO</text>
<text x="153.5" y="36.4">C5</text>
<text x="153.6" y="39">2200uF</text>
<text x="161.8" y="39">16V</text>
<text x="171.5" y="36.7">R15</text>
<text x="172.3" y="39">nc</text>
<text x="235.3" y="39.2">1k</text>
<text x="268" y="37.3">C9</text>
<text x="268" y="39.9">10uF</text>
<text x="273.8" y="39.9">16V</text>
<text x="69.4" y="42.9" transform="rotate(-90 69.4 42.9)">GND</text>
<text x="96.1" y="42.9" transform="rotate(-90 96.1 42.9)">GND</text>
<text x="143.5" y="46.3">C8</text>
<text x="171.5" y="46.8">R16</text>
<text x="191.5" y="42.8">J4</text>
<text x="18.5" y="50.1">DC INPUT</text>
<text x="134.4" y="48.9">2200uF</text>
<text x="142.6" y="48.9">16V</text>
<text x="172.3" y="49.1">nc</text>
<text x="202.2" y="51.7">C7</text>
<text x="217.3" y="50.6">R14</text>
<text x="217.3" y="52.9">15K</text>
<text x="227.6" y="53.9">RV1</text>
<text x="257.8" y="53.2">430</text>
<text x="258.8" y="50.9">R2</text>
<text x="271.7" y="53.2">430</text>
<text x="273" y="50.9">R7</text>
<text x="22.9" y="59.5">J1</text>
<text x="41.5" y="57.1">100uF</text>
<text x="48.6" y="57.1">25V</text>
<text x="49.4" y="54.6">C2</text>
<text x="82.1" y="59.8">220uF</text>
<text x="85.1" y="56.7">C10</text>
<text x="89.1" y="59.8">16V</text>
<text x="98.6" y="57.8">47uF</text>
<text x="104.4" y="57.8">16V</text>
<text x="105.4" y="55.2">C4</text>
<text x="198.1" y="54.7">22uF</text>
<text x="204" y="54.7">16V</text>
<text x="227.5" y="56.5">10K</text>
<text x="254" y="63.1">1N4148</text>
<text x="258.8" y="60.6">D2</text>
<text x="268" y="62.8">1N4148</text>
<text x="273.1" y="60.3">D1</text>
<text x="31" y="73.5">GND</text>
<text x="38.9" y="73.5">DCV</text>
<text x="53.8" y="73.5">GND</text>
<text x="66.5" y="73.5">GND</text>
<text x="79.2" y="73.5">GND</text>
<text x="93.2" y="73.5">GND</text>
<text x="109.7" y="73.5">GND</text>
<text x="147.3" y="77.1">680R</text>
<text x="147.9" y="72.2">R13</text>
<text x="206.2" y="73.5">GND</text>
<text x="234.7" y="73.8">+5V</text>
<text x="163.8" y="78.3">D6</text>
<text x="163.8" y="80.9">1N4148</text>
<text x="180.3" y="79.9">D5</text>
<text x="180.3" y="82.5">LED</text>
<text x="199.9" y="94.6">DCV</text>
<text x="83.9" y="106">10K-3380K</text>
<text x="87.7" y="103.7">RT1</text>
<text x="156.1" y="107.8">R3</text>
<text x="248.8" y="107.8">R9</text>
<text x="43.3" y="112.6">J2</text>
<text x="102.9" y="110.1">+5V</text>
<text x="155.5" y="112.6">10R</text>
<text x="180.3" y="108.8">Q3</text>
<text x="180.3" y="111.4">IRF3205</text>
<text x="199.4" y="113.9">C1</text>
<text x="219.3" y="111.4">IRF3205</text>
<text x="224.6" y="108.8">Q5</text>
<text x="248.2" y="112.4">10R</text>
<text x="199.4" y="116.4">0.1uF</text>
<text x="248.5" y="120">R10</text>
<text x="66" y="122.8">+5V</text>
<text x="66.3" y="125.3">GND</text>
<text x="87.4" y="122">0.1uF</text>
<text x="88.8" y="124.6">C3</text>
<text x="155.5" y="122.3">10K</text>
<text x="155.9" y="120.2">R4</text>
<text x="248.5" y="122">10K</text>
<text x="66" y="127.9">+12V</text>
<text x="66.3" y="130.4">GND</text>
<text x="99.6" y="126.1">GND</text>
<text x="209.8" y="129.9">C6</text>
<text x="22.7" y="135.7">EGS002</text>
<text x="31.2" y="135.7">MODULE</text>
<text x="156.1" y="134.5">R5</text>
<text x="180.3" y="135.5">Q4</text>
<text x="200.7" y="136.2">2200uF</text>
<text x="208.9" y="136.2">25V</text>
<text x="224.6" y="135.5">Q6</text>
<text x="249.5" y="134.2">R11</text>
<text x="65.8" y="140.6">GND</text>
<text x="155.5" y="139.3">10R</text>
<text x="180.3" y="138">IRF3205</text>
<text x="219.3" y="138">IRF3205</text>
<text x="249.5" y="139.3">10R</text>
<text x="66" y="148.2">GND</text>
<text x="155.8" y="148.7">10K</text>
<text x="156.4" y="146.7">R6</text>
<text x="249.5" y="146.9">R12</text>
<text x="249.5" y="148.9">10K</text>
<text x="66" y="153.3">GND</text>
<text x="215.6" y="154.5">R1</text>
<text x="211" y="160.1">0R12</text>
<text x="217.1" y="160.1">5W 5%</text>
<text x="229.1" y="163.7">GND</text>
</g>
<g font-size="1.8" fill="#0000c2">
<text x="200.7" y="39.5">(3V)</text>
<text x="214" y="52.1" transform="rotate(-90 214 52.1)">resistor</text>
<text x="19.9" y="54.2">+</text>
<text x="20.1" y="56.7">0</text>
<text x="214" y="57.2" transform="rotate(-90 214 57.2)">Tare</text>
<text x="209" y="80.9">RV1:</text>
<text x="214.4" y="80.9">Preset</text>
<text x="221.6" y="80.9">the</text>
<text x="225.7" y="80.9">potentiometer</text>
<text x="240" y="80.9">to</text>
<text x="243.1" y="80.9">5K</text>
<text x="246.8" y="80.9">before</text>
<text x="254" y="80.9">soldering</text>
<text x="263.9" y="80.9">it</text>
<text x="266.4" y="80.9">(1-2).</text>
<text x="212.2" y="84.2">Overvoltage</text>
<text x="213.5" y="87.2">Undervoltage</text>
<text x="224.4" y="84.2">protection</text>
<text x="227.1" y="87.2">protection</text>
<text x="235.2" y="84.2">is</text>
<text x="237.9" y="87.2">is</text>
<text x="238" y="84.2">set</text>
<text x="240.7" y="87.2">set</text>
<text x="242" y="84.2">at</text>
<text x="244.7" y="87.2">at</text>
<text x="245" y="84.2">3.15V</text>
<text x="247.8" y="87.2">2.75V</text>
<text x="251.5" y="84.2">with</text>
<text x="254.3" y="87.2">with</text>
<text x="256.5" y="84.2">300mS</text>
<text x="259.2" y="87.2">3S</text>
<text x="262.8" y="87.2">delay.</text>
<text x="264.2" y="84.2">delay.</text>
<text x="230.6" y="95.6">IN:</text>
<text x="234.4" y="95.6">15Vdc</text>
<text x="241.3" y="95.6">@ 522mA</text>
<text x="230.6" y="98.2">OUT: 5V</text>
<text x="239.5" y="98.2">@ 1A</text>
<text x="162.3" y="108.3">13.8V*</text>
<text x="239.8" y="108.6">14.1V*</text>
<text x="42.6" y="115.2">FAN</text>
<text x="42.7" y="117.7">TFB</text>
<text x="42.2" y="122.8">+5V</text>
<text x="42.4" y="125.3">GND</text>
<text x="42.6" y="120.2">VFB</text>
<text x="177.8" y="124.1">7.5V</text>
<text x="226.1" y="123.8">7.5V</text>
<text x="41" y="127.9">+12V</text>
<text x="42.4" y="130.4">GND</text>
<text x="149.4" y="127.6">*</text>
<text x="151.5" y="127.6">With</text>
<text x="156.6" y="127.6">a</text>
<text x="159" y="127.6">multimeter.</text>
<text x="42.4" y="132.9">2HO</text>
<text x="42.6" y="135.5">VS1</text>
<text x="162.6" y="135.2">6.6V</text>
<text x="240.3" y="135.2">6.9V</text>
<text x="42.4" y="140.6">GND</text>
<text x="42.4" y="143.1">1HO</text>
<text x="42.6" y="138">2LO</text>
<text x="42.4" y="148.2">GND</text>
<text x="42.6" y="145.6">VS2</text>
<text x="42.4" y="153.3">GND</text>
<text x="42.6" y="150.7">1LO</text>
<text x="43.1" y="155.8">IFB</text>
<text x="175.3" y="160.4">(0.55V)</text>
<text x="238" y="161.6">R1</text>
<text x="241.6" y="161.6">=</text>
<text x="244.4" y="161.6">0.5</text>
<text x="248.6" y="161.6">/</text>
<text x="251.1" y="161.6">maximum</text>
<text x="261.3" y="161.6">current</text>
<text x="269.2" y="161.6">limit</text>
<text x="211.6" y="163.2">(default</text>
<text x="220.3" y="163.2">4A)</text>
<text x="238" y="163.7">R1</text>
<text x="241.6" y="163.7">power</text>
<text x="248.3" y="163.7">=</text>
<text x="251.1" y="163.7">0.5</text>
<text x="255.3" y="163.7">*</text>
<text x="257.4" y="163.7">maximum</text>
<text x="267.6" y="163.7">current</text>
<text x="275.5" y="163.7">limit</text>
<text x="14" y="172.3">2200uF</text>
<text x="14" y="169.5">C5</text>
<text x="17.6" y="169.5">and</text>
<text x="22.2" y="172.3">=</text>
<text x="22.2" y="169.5">C8:</text>
<text x="25" y="172.3">Nichicon</text>
<text x="26.5" y="169.5">two</text>
<text x="30.9" y="169.5">polarized</text>
<text x="34.3" y="172.3">RNL1C222MDS1PH</text>
<text x="40.8" y="169.5">capacitors</text>
<text x="51.9" y="169.5">connected</text>
<text x="52.9" y="172.3">-</text>
<text x="55.7" y="172.3">470uF</text>
<text x="62.7" y="169.5">in</text>
<text x="65.5" y="172.3">Panasonic</text>
<text x="65.7" y="169.5">series,</text>
<text x="73.1" y="169.5">plus</text>
<text x="76.4" y="172.3">EEU-FR1V471</text>
<text x="78.2" y="169.5">to</text>
<text x="81.3" y="169.5">plus.</text>
<text x="178.3" y="169">No</text>
<text x="178.3" y="171.6">SNR:</text>
<text x="182" y="169">load</text>
<text x="183.9" y="171.6">64dB</text>
<text x="187.2" y="169">consumption:</text>
<text x="189.9" y="171.6">with</text>
<text x="194.9" y="171.6">3.3mH</text>
<text x="201.1" y="169">45-110mA</text>
<text x="202.1" y="171.6">coil.</text>
<text x="14" y="175.1">1500uF</text>
<text x="22.2" y="175.1">=</text>
<text x="25" y="175.1">Nichicon</text>
<text x="34.3" y="175.1">RNL1C152MDS1PH</text>
<text x="52.9" y="175.1">-</text>
<text x="55.7" y="175.1">1800uF</text>
<text x="66.7" y="175.1">Nichicon</text>
<text x="76" y="175.1">RNL1C182MDS1PH</text>
<text x="178.3" y="174.1">Distorsion:</text>
<text x="189.6" y="174.1">&lt;</text>
<text x="192.3" y="174.1">1%</text>
<text x="196.2" y="174.1">(0.5%</text>
<text x="202.6" y="174.1">with</text>
<text x="207.6" y="174.1">3.3mH</text>
<text x="214.8" y="174.1">coil)</text>
<text x="14" y="183.2">Basic</text>
<text x="14" y="180.1">Coils:</text>
<text x="20.3" y="183.2">tube</text>
<text x="20.8" y="180.1">Mundorf</text>
<text x="25.6" y="183.2">heating</text>
<text x="29.8" y="180.1">F2625,</text>
<text x="33.8" y="183.2">config</text>
<text x="37.8" y="180.1">L2510</text>
<text x="40.8" y="183.2">(&lt;1.5A):</text>
<text x="45.2" y="180.1">and</text>
<text x="49.9" y="183.2">L1</text>
<text x="50.1" y="180.1">L3020</text>
<text x="56.1" y="183.2">Mundorf</text>
<text x="57.4" y="180.1">body</text>
<text x="63.3" y="180.1">fits</text>
<text x="64.8" y="183.2">BL71</text>
<text x="67.9" y="180.1">on</text>
<text x="70.7" y="183.2">0.1mH</text>
<text x="71.6" y="180.1">the</text>
<text x="77.9" y="183.2">0R23</text>
<text x="84" y="183.2">-</text>
<text x="86.7" y="183.2">C8/C5:</text>
<text x="94.8" y="183.2">2200uF</text>
<text x="103.1" y="183.2">(962uF)</text>
<text x="111.8" y="183.2">-</text>
<text x="114.5" y="183.2">f:</text>
<text x="117" y="183.2">510Hz</text>
<text x="14" y="186.3">For</text>
<text x="14" y="190.5">Direct</text>
<text x="18.2" y="186.3">5U4G</text>
<text x="21" y="190.5">heated</text>
<text x="24.4" y="186.3">(3A):</text>
<text x="28.8" y="190.5">triodes</text>
<text x="30.1" y="186.3">L1</text>
<text x="33.5" y="186.3">=</text>
<text x="36.3" y="186.3">Mundorf</text>
<text x="36.8" y="190.5">config</text>
<text x="44.2" y="190.5">(up</text>
<text x="45" y="186.3">BL100</text>
<text x="48.8" y="190.5">to</text>
<text x="52.1" y="186.3">0.27mH</text>
<text x="52.2" y="190.5">1.5A)</text>
<text x="60.5" y="186.3">0R23</text>
<text x="69.3" y="186.3">C8/C5:</text>
<text x="77.4" y="186.3">1800uF</text>
<text x="85.7" y="186.3">(892uF)</text>
<text x="94.4" y="186.3">-</text>
<text x="97.1" y="186.3">f:</text>
<text x="99.6" y="186.3">320Hz</text>
<text x="14" y="193.4">For</text>
<text x="14" y="196.4">For</text>
<text x="18.2" y="193.4">300B</text>
<text x="18.2" y="196.4">300B</text>
<text x="24.2" y="193.4">(1.1A):</text>
<text x="24.2" y="196.4">(1.1A):</text>
<text x="31.8" y="193.4">L1</text>
<text x="31.8" y="196.4">L1</text>
<text x="35.2" y="193.4">=</text>
<text x="35.2" y="196.4">=</text>
<text x="38" y="193.4">Mundorf</text>
<text x="38" y="196.4">Mundorf</text>
<text x="46.7" y="193.4">(B)H71</text>
<text x="46.7" y="196.4">(B)H71</text>
<text x="54.6" y="193.4">3.3mH</text>
<text x="54.6" y="196.4">1.2mH</text>
<text x="61.8" y="193.4">0R50</text>
<text x="61.8" y="196.4">0R25</text>
<text x="70.6" y="193.4">C8/C5:</text>
<text x="70.6" y="196.4">C8/C5:</text>
<text x="78.7" y="193.4">470uF</text>
<text x="78.7" y="196.4">1500uF</text>
<text x="85.7" y="193.4">(260uF)</text>
<text x="86.9" y="196.4">(720uF)</text>
<text x="94.4" y="193.4">-</text>
<text x="95.7" y="196.4">-</text>
<text x="99.1" y="193.4">170Hz</text>
<text x="100.3" y="196.4">170Hz</text>
</g>
<g font-size="1.4" fill="#840000">
<text x="83.2" y="109">2</text>
<text x="95.9" y="109">1</text>
</g>
</svg>
